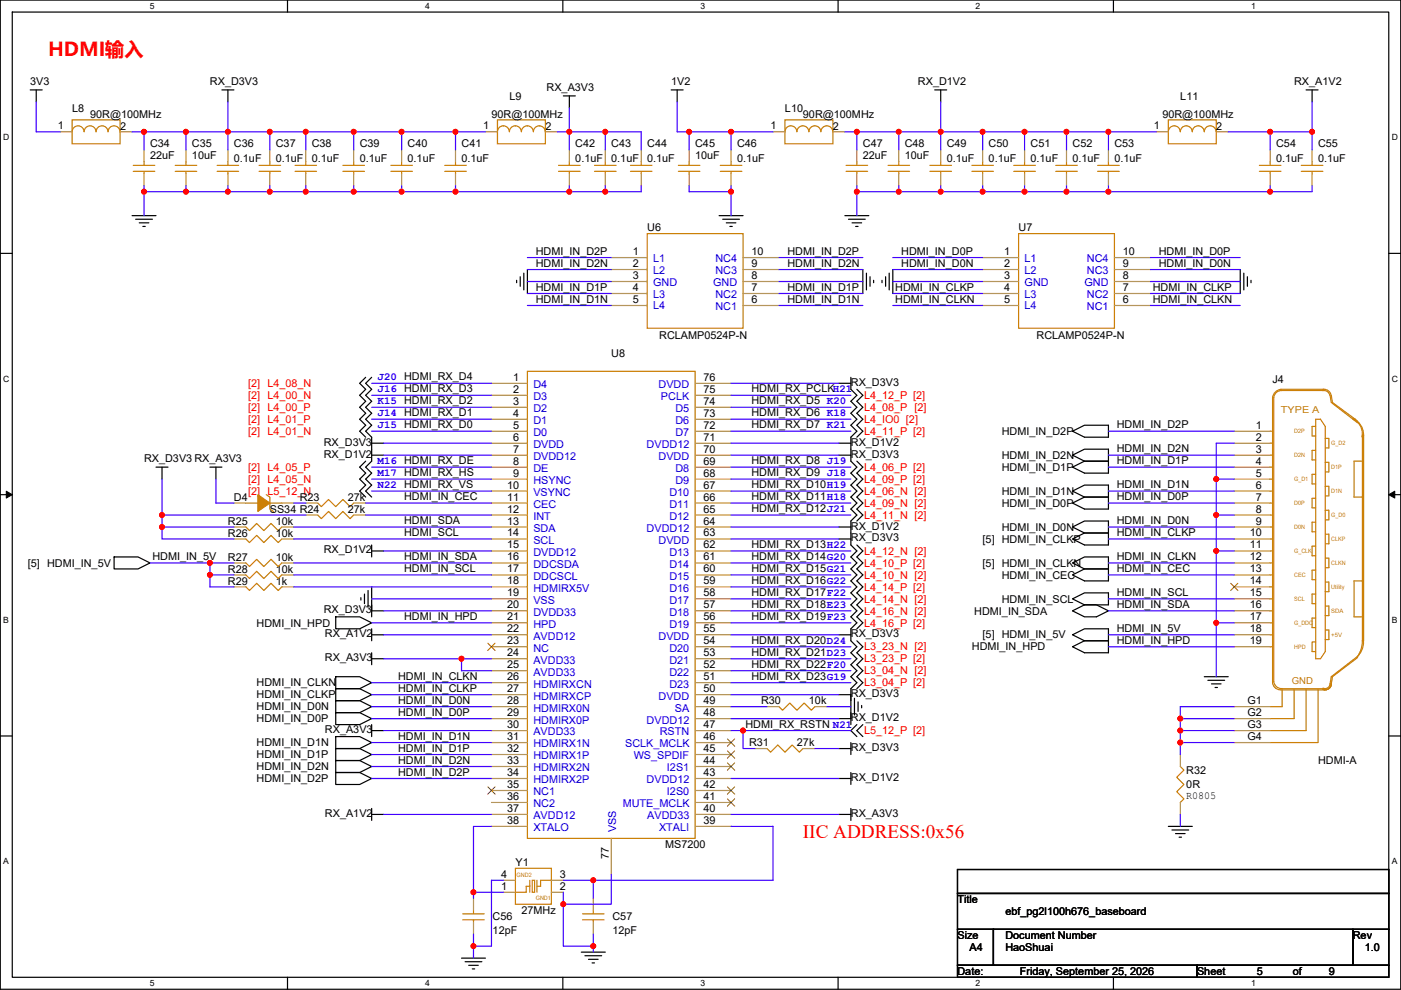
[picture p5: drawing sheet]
<svg xmlns="http://www.w3.org/2000/svg" width="297mm" height="210mm" viewBox="0 0 297 210" stroke-linecap="round" stroke-linejoin="round" font-family="sans-serif">
<path d="M.1 0h296.9v209.8h-296.9zM2.6 2.6h291.8v204.7h-291.8z" fill="none" stroke="#000" stroke-width=".25"/>
<g fill="#fff">
<path d="M31.8 .3h1v2h-1z"/>
<path d="M31.8 207.5h1v2.1h-1z"/>
</g>
<path d="M61 0v2.6M61 207.3v2.5" fill="none" stroke="#000" stroke-width=".25"/>
<g fill="#fff">
<path d="M90.1 .3h1v2h-1z"/>
<path d="M90.1 207.5h1v2.1h-1z"/>
</g>
<path d="M119.3 0v2.6M119.3 207.3v2.5" fill="none" stroke="#000" stroke-width=".25"/>
<g fill="#fff">
<path d="M148.5 .3h1v2h-1z"/>
<path d="M148.5 207.5h1v2.1h-1z"/>
</g>
<path d="M177.7 0v2.6M177.7 207.3v2.5" fill="none" stroke="#000" stroke-width=".25"/>
<g fill="#fff">
<path d="M206.9 .3h1v2h-1z"/>
<path d="M206.9 207.5h1v2.1h-1z"/>
</g>
<path d="M236.1 0v2.6M236.1 207.3v2.5" fill="none" stroke="#000" stroke-width=".25"/>
<g fill="#fff">
<path d="M265.2 .3h1v2h-1z"/>
<path d="M265.2 207.5h1v2.1h-1z"/>
<path d="M.7 28.2h1.3v2h-1.3z"/>
<path d="M295.1 28.2h1.3v2h-1.3z"/>
<path d="M.7 79.3h1.3v2.1h-1.3z"/>
<path d="M295.1 79.3h1.3v2.1h-1.3z"/>
</g>
<path d="M.1 53.7h2.5M294.4 53.7h2.6" fill="none" stroke="#000" stroke-width=".25"/>
<g fill="#fff">
<path d="M.7 130.5h1.2v2h-1.2z"/>
<path d="M295.1 130.5h1.2v2h-1.2z"/>
</g>
<path d="M.1 104.9h2.5M294.4 104.9h2.6" fill="none" stroke="#000" stroke-width=".25"/>
<path d="M1.3 104.2l1.3 .7-1.3 .7zM294.4 104.9l1.3-.7v1.4z" fill="#000" stroke="#000" stroke-width=".21"/>
<g fill="#fff">
<path d="M.7 181.7h1.2v2h-1.2z"/>
<path d="M295.1 181.7h1.2v2h-1.2z"/>
</g>
<g fill="none" stroke="#000" stroke-width=".25">
<path d="M6.4 19.1h2.6M7.7 19.1v2.5M47.1 19.1h2.5M48.3 19.1v2.5M142.3 19.1h2.5M143.6 19.1v2.5M198.2 19.1h2.5M199.4 19.1v2.5M276.9 19.1h2.6M278.2 19.1v2.5M119.4 20.3h2.6M120.7 20.3v2.6"/>
<path d="M28 45.7h5.1M28.8 46.5h3.5M29.5 47.3h2.1M30.3 48h.5M109.5 59.5v.5M110.3 58.7v2M111.1 57.9v3.6M111.8 57.2v5.1M152.5 45.7h5M153.2 46.5h3.6M154 47.3h2M154.7 48h.6"/>
<path d="M179.1 45.7h5.1M179.9 46.5h3.5M180.7 47.3h2M181.4 48h.5M182.9 57.2v5.1M183.7 57.9v3.6M184.5 58.7v2M185.2 59.5v.5M187 59.5v.5M187.8 58.7v2M188.5 57.9v3.6M189.3 57.2v5.1"/>
<path d="M263 57.2v5.1M263.7 57.9v3.6M264.5 58.7v2M265.2 59.5v.5M33.1 99.1h2.5M34.4 99.1v2.5M44.5 99.1h2.6M45.8 99.1v2.5M77.5 97.8l-1.2 1.3 1.2 1.3-1.2 1.2 1.2 1.3-1.2 1.3 1.2 1.2M77.5 80l-1.2 1.3 1.2 1.3-1.2 1.2 1.2 1.3-1.2 1.3 1.2 1.3-1.2 1.2 1.2 1.3-1.2 1.3 1.2 1.2M78.8 96.5h2.5M78.8 80l-1.3 1.3 1.3 1.3-1.3 1.2 1.3 1.3-1.3 1.3 1.3 1.3-1.3 1.2 1.3 1.3-1.3 1.3 1.3 1.2v2.6v2.5l-1.3 1.3 1.3 1.3-1.3 1.2 1.3 1.3-1.3 1.3 1.3 1.2"/>
<path d="M78.8 94h2.5M177.9 96.5h2.5M177.9 94h2.5M177.9 81.3h2.5M180.4 80v2.6l1.3 1.2-1.3 1.3 1.3 1.3-1.3 1.3 1.3 1.2-1.3 1.3 1.3 1.3-1.3 1.2v5.1l1.3 1.3-1.3 1.3 1.3 1.2-1.3 1.3 1.3 1.3-1.3 1.2 1.3 1.3-1.3 1.3 1.3 1.2-1.3 1.3v5.1l1.3 1.3-1.3 1.2 1.3 1.3-1.3 1.3 1.3 1.2-1.3 1.3 1.3 1.3-1.3 1.3 1.3 1.2-1.3 1.3 1.3 1.3-1.3 1.2 1.3 1.3-1.3 1.3v2.5l1.3 1.3-1.3 1.3 1.3 1.2-1.3 1.3 1.3 1.3-1.3 1.2 1.3 1.3-1.3 1.3v2.5M181.7 82.6l1.2 1.2-1.2 1.3 1.2 1.3-1.2 1.3 1.2 1.2-1.2 1.3 1.2 1.3-1.2 1.2M181.7 97.8l1.2 1.3-1.2 1.3 1.2 1.2-1.2 1.3 1.2 1.3-1.2 1.2 1.2 1.3-1.2 1.3 1.2 1.2-1.2 1.3M227.4 91.5l2.5-1.3h5.1v2.5h-5.1zM227.4 96.5l2.5-1.2h5.1v2.5h-5.1zM227.4 99.1l2.5-1.3h5.1v2.6h-5.1zM24.2 118.1h5.1l2.5 1.3-2.5 1.3h-5.1zM78.8 116.9h2.5"/>
<path d="M78.8 115.6v2.5M177.9 114.3h2.5M177.9 111.8h2.5M181.7 115.6l1.2 1.3-1.2 1.2 1.2 1.3-1.2 1.3 1.2 1.2-1.2 1.3 1.2 1.3-1.2 1.3 1.2 1.2-1.2 1.3 1.2 1.3-1.2 1.2 1.2 1.3-1.2 1.3M227.4 114.3l2.5-1.2h5.1v2.5h-5.1zM227.4 106.7l2.5-1.3h5.1v2.6h-5.1zM227.4 111.8l2.5-1.3h5.1v2.6h-5.1zM227.4 119.4l2.5-1.3h5.1v2.6h-5.1zM227.4 104.2l2.5-1.3h5.1v2.5h-5.1zM71.2 130.8h5.1l2.5 1.3-2.5 1.3h-5.1zM76.5 126.8v.5M77.3 126v2"/>
<path d="M78 125.2v3.6M78.8 128.3v2.5M78.8 124.5v5.1h2.5M78.8 134.6h2.5M78.8 133.4v2.5M78.8 139.7h2.5M78.8 138.5v2.5M177.9 134.6h2.5M181.7 135.9l1.2 1.3-1.2 1.3 1.2 1.2-1.2 1.3 1.2 1.3-1.2 1.2 1.2 1.3-1.2 1.3M227.4 137.2l2.5-1.3h5.1v2.6h-5.1zM227.4 134.6l2.5-1.2h5.1v2.5h-5.1zM227.4 127l2.5-1.2h5.1v2.5h-5.1z"/>
<path d="M227.4 121.9l2.5-1.2h5.1v2.5h-5.1zM227.4 129.6l2.5-1.3h2.6l2.5 1.3-2.5 1.2h-2.6zM.1 156.1h2.5M71.2 158.8h5.1l2.5 1.2-2.5 1.3h-5.1zM71.2 156.2h5.1l2.5 1.3-2.5 1.3h-5.1zM71.2 151.2h5.1l2.5 1.2-2.5 1.3h-5.1zM71.2 148.6h5.1l2.5 1.3-2.5 1.3h-5.1zM71.2 146.1h5.1l2.5 1.2-2.5 1.3h-5.1zM71.2 143.5h5.1l2.5 1.3-2.5 1.3h-5.1zM78.8 155h2.5M78.8 153.7v2.5M177.9 147.3h2.5v5.1h-2.5"/>
<path d="M177.9 158.8h2.5M180.4 157.5v2.5M180.4 151.2v2.5M181.2 148.1v3.6M181.7 153.7l-1.3 1.3 1.3 1.2M181.9 148.9v2M182.7 149.6v.5M182.9 153.7l-1.2 1.3 1.2 1.2M255.3 143.5h5.1M256.1 144.3h3.5M256.9 145.1h2M257.6 145.8h.5"/>
<path d="M294.4 156.1h2.6M71.2 163.9h5.1l2.5 1.2-2.5 1.3h-5.1zM71.2 161.3h5.1l2.5 1.3-2.5 1.3h-5.1zM78.8 172.7h2.5M78.8 171.5v2.5M177.9 165.1h2.5M177.9 172.7h2.5M180.4 163.9v2.5M180.4 171.5v2.5M247.7 175.3h5.1M248.5 176h3.5M249.2 176.8h2.1"/>
<path d="M250 177.6h.5M203 184.4h91.4v5.1h-91.4zM203 189.5h91.4v7.6h-91.4zM203 197.1h7.6v7.6h-7.6zM210.6 197.1h76.2v7.6h-76.2zM286.8 197.1h7.6v7.6h-7.6zM97.9 203.2h5M98.6 204h3.6M99.4 204.7h2M100.1 205.5h.5M123.3 202h5M124 202.7h3.6"/>
<path d="M124.8 203.5h2M125.5 204.2h.5M203 204.7h50.8v2.6h-50.8zM253.8 204.7h40.6v2.6h-40.6z"/>
</g>
<g fill="none" stroke="#cc8006" stroke-width=".25">
<path d="M15.3 25.4h10.2v5.1h-10.2zM15.3 27.9a1.26 1.26 0 0 1 1.3-1.2 1.26 1.26 0 0 1 1.2 1.2M17.8 27.9a1.26 1.26 0 0 1 1.3-1.2 1.26 1.26 0 0 1 1.3 1.2 1.27 1.27 0 0 1 1.2-1.2 1.27 1.27 0 0 1 1.3 1.2 1.27 1.27 0 0 1 1.3-1.2 1.27 1.27 0 0 1 1.2 1.2M28.3 35.1h4.5M28.3 36.3h4.5M30.5 36.3v.6M30.5 34.3v.8M37.1 35.1h4.6M37.1 36.3h4.6M39.4 36.3v.6M39.4 34.3v.8M46 35.1h4.6"/>
<path d="M46 36.3h4.6M48.3 36.3v.6M48.3 34.3v.8M54.9 35.1h4.6M54.9 36.3h4.6M57.2 36.3v.6M57.2 34.3v.8M62.5 35.1h4.6M62.5 36.3h4.6M64.8 36.3v.6M64.8 34.3v.8M72.7 35.1h4.6"/>
<path d="M72.7 36.3h4.6M75 36.3v.6M75 34.3v.8M82.9 35.1h4.5M82.9 36.3h4.5M85.2 36.3v.6M85.2 34.3v.8M94.3 35.1h4.6M94.3 36.3h4.6M96.6 36.3v.6M96.6 34.3v.8M105.5 27.9a1.26 1.26 0 0 1 1.2-1.2 1.26 1.26 0 0 1 1.3 1.2"/>
<path d="M105.5 25.4h10.1v5.1h-10.1zM108 27.9a1.26 1.26 0 0 1 1.3-1.2 1.26 1.26 0 0 1 1.2 1.2M110.6 27.9a1.26 1.26 0 0 1 1.2-1.2 1.26 1.26 0 0 1 1.3 1.2M113.1 27.9a1.26 1.26 0 0 1 1.2-1.2 1.26 1.26 0 0 1 1.3 1.2M118.4 35.1h4.6M118.4 36.3h4.6M120.7 36.3v.6M120.7 34.3v.8M126 35.1h4.6M126 36.3h4.6M128.3 36.3v.6M128.3 34.3v.8"/>
<path d="M133.7 35.1h4.5M133.7 36.3h4.5M136 36.3v.6M136 34.3v.8M143.8 35.1h4.6M143.8 36.3h4.6M146.1 36.3v.6M146.1 34.3v.8M152.7 35.1h4.6M152.7 36.3h4.6M155 36.3v.6M155 34.3v.8"/>
<path d="M166.4 25.4h10.2v5.1h-10.2zM166.4 27.9a1.26 1.26 0 0 1 1.3-1.2 1.26 1.26 0 0 1 1.2 1.2M169 27.9a1.26 1.26 0 0 1 1.2-1.2 1.26 1.26 0 0 1 1.3 1.2M171.5 27.9a1.26 1.26 0 0 1 1.3-1.2 1.26 1.26 0 0 1 1.2 1.2M174.1 27.9a1.26 1.26 0 0 1 1.2-1.2 1.26 1.26 0 0 1 1.3 1.2M179.4 35.1h4.6M179.4 36.3h4.6M181.7 36.3v.6M181.7 34.3v.8M188.3 35.1h4.5M188.3 36.3h4.5M190.6 36.3v.6"/>
<path d="M190.6 34.3v.8M197.2 35.1h4.5M197.2 36.3h4.5M199.4 36.3v.6M199.4 34.3v.8M206.1 35.1h4.5M206.1 36.3h4.5M208.3 36.3v.6M208.3 34.3v.8M214.9 35.1h4.6M214.9 36.3h4.6M217.2 36.3v.6"/>
<path d="M217.2 34.3v.8M223.8 35.1h4.6M223.8 36.3h4.6M226.1 36.3v.6M226.1 34.3v.8M232.7 35.1h4.6M232.7 36.3h4.6M235 36.3v.6M235 34.3v.8M247.7 27.9a1.26 1.26 0 0 1 1.3-1.2 1.26 1.26 0 0 1 1.2 1.2 1.27 1.27 0 0 1 1.3-1.2 1.27 1.27 0 0 1 1.3 1.2 1.27 1.27 0 0 1 1.2-1.2 1.27 1.27 0 0 1 1.3 1.2 1.27 1.27 0 0 1 1.3-1.2 1.27 1.27 0 0 1 1.2 1.2M247.7 25.4h10.2v5.1h-10.2zM267 35.1h4.6"/>
<path d="M267 36.3h4.6M269.3 36.3v.6M269.3 34.3v.8M275.9 35.1h4.6M275.9 36.3h4.6M278.2 36.3v.6M278.2 34.3v.8M137.2 49.6h20.3v20h-20.3zM216 49.6h20.3v20h-20.3zM111.8 78.8h35.6v99h-35.6zM269.3 91.5h.5M269.3 96.5h.5"/>
<path d="M269.3 94h.5M269.3 99.1h.5M271.6 82.6a2.06 2.06 0 0 0-1.8 1.7v60.2a1.62 1.62 0 0 0 1.8 1.8M271.6 82.6h9.1M271.6 82.8h9.1M271.8 82.8a1.64 1.64 0 0 0-1.7 1.5v60.2a1.62 1.62 0 0 0 1.7 1.5M279 88.9h1l1 1.5v47.8l-1 1.5h-1zM279 95.5h-.8v2.1h.8M279 90.4h-.8v2.1h.8M280.5 82.8h.2a1.25 1.25 0 0 1 1.2 1M280.5 82.6h.2a1.52 1.52 0 0 1 1.5 1.2M281 98.1h.7v2h-.7"/>
<path d="M281 93h.7v2h-.7M282 83.8l.3 1.6 5.5 4.3M282.3 83.8l.2 1.6 5.3 4M286.8 88.7a3.8 3.8 0 0 1 2.2 4M286.8 88.9a3.3 3.3 0 0 1 2 3.8M288.9 92.2v43.7M288.9 97.8h-1.8v7.6h1.8M289.1 92.2v43.7a4.7 4.7 0 0 1-1.4 3.5M52.1 106.7h2.6M52.1 111.8l.8 .7 1.5-1.5 1.5 1.5 1.6-1.5 1.5 1.5 .8-.7M52.1 114.3l.8 .8 1.5-1.5 1.5 1.5 1.6-1.5 1.5 1.5 .8-.8M52.1 119.4l.8 .8 1.5-1.6 1.5 1.6 1.6-1.6 1.5 1.6 .8-.8"/>
<path d="M56.4 104.9l.8 .5v2.6l.8 .5M57.2 106.7h2.6M67.4 106.7l.7 .8 1.6-1.6 1.5 1.6 1.5-1.6 1.5 1.6 .8-.8M67.4 109.2l.7 .8 1.6-1.5 1.5 1.5 1.5-1.5 1.5 1.5 .8-.8M269.3 116.9h.5M269.3 114.3h.5M269.3 109.2h.5M269.3 106.7h.5M269.3 104.2h.5M269.3 111.8h.5M269.3 101.6h.5M269.3 119.4h.5"/>
<path d="M279 115.8h-.8v2.1h.8M279 110.8h-.8v2h.8M279 105.7h-.8v2h.8M279 100.6h-.8v2h.8M281 118.4h.7v2h-.7M281 113.3h.7v2h-.7M281 108.2h.7v2.1h-.7M281 103.1h.7v2.1h-.7M52.1 124.5l.8 .7 1.5-1.5 1.5 1.5 1.6-1.5 1.5 1.5 .8-.7M52.1 121.9l.8 .8 1.5-1.5 1.5 1.5 1.6-1.5 1.5 1.5 .8-.8M269.3 127h.5M269.3 124.5h.5"/>
<path d="M269.3 121.9h.5M269.3 129.6h.5M269.3 132.1h.5M269.3 134.6h.5M269.3 137.2h.5M279 131.1h-.8v2h.8M279 126h-.8v2h.8M279 120.9h-.8v2.1h.8M279 136.2h-.8v2h.8M281 128.5h.7v2.1h-.7M281 123.5h.7v2h-.7M281 133.6h.7v2.1h-.7"/>
<path d="M287.8 139.5l-5.3 4-.2 1.6M288.8 135.9a5.4 5.4 0 0 1-1 3.3l-5.5 4.3-.3 1.6M288.9 123.2h-1.8v7.6h1.8M162.6 158.8l.8 .7 1.5-1.5 1.5 1.5 1.6-1.5 1.5 1.5 .7-.7M165.2 149.9l.7 .7 1.5-1.5 1.6 1.5 1.5-1.5 1.5 1.5 .8-.7M271.6 146.3h9.4M271.8 146.3v3.6h-2.5M271.8 146.1h8.9M274.4 146.3v6.1h-5.1M276.9 146.3v8.7h-7.6M279.5 146.3v11.2h-10.2M282 145a1.02 1.02 0 0 1-1.5 .9"/>
<path d="M282.2 145a1.23 1.23 0 0 1-1.7 1.2M250.2 162.6l.8 .7-1.5 1.6 1.5 1.5-1.5 1.5 1.5 1.5-.8 .8M98.1 193.8h4.6M98.1 195.1h4.6M100.4 195.1v.5M100.4 193.1v.7M109.3 184.2h7.6v7.6h-7.6zM112.3 186.7v2.6M112.3 188h-.7v1.3h-2.3M112.8 186.7h.5v2.6h-.5zM113.9 186.7v2.6M116.9 186.7h-2.3v1.3h-.7"/>
<path d="M123.5 193.8h4.6M123.5 195.1h4.6M125.8 195.1v.5M125.8 193.1v.7"/>
</g>
<g fill="none" stroke="#a84" stroke-width=".25">
<path d="M12.8 28h2.5M25.5 28h2.5M30.5 36.9v2.5M30.5 31.8v2.5M39.4 36.9v2.5M39.4 31.8v2.5M48.3 36.9v2.5M48.3 31.8v2.5M57.2 36.9v2.5M57.2 31.8v2.5M64.8 36.9v2.5M64.8 31.8v2.5"/>
<path d="M75 36.9v2.5M75 31.8v2.5M85.2 36.9v2.5M85.2 31.8v2.5M96.6 36.9v2.5M96.6 31.8v2.5M102.9 28h2.6M115.6 28h2.6M120.7 36.9v2.5M120.7 31.8v2.5M128.3 36.9v2.5M128.3 31.8v2.5"/>
<path d="M136 36.9v2.5M136 31.8v2.5M146.1 36.9v2.5M146.1 31.8v2.5M155 36.9v2.5M155 31.8v2.5M163.9 28h2.5M176.6 28h2.5M181.7 36.9v2.5M181.7 31.8v2.5M190.6 36.9v2.5M190.6 31.8v2.5"/>
<path d="M199.4 36.9v2.5M199.4 31.8v2.5M208.3 36.9v2.5M208.3 31.8v2.5M217.2 36.9v2.5M217.2 31.8v2.5M226.1 36.9v2.5M226.1 31.8v2.5M235 36.9v2.5M235 31.8v2.5M245.2 28h2.5M257.9 28h2.5"/>
<path d="M269.3 36.9v2.5M269.3 31.8v2.5M278.2 36.9v2.5M278.2 31.8v2.5M129.6 54.6h7.6M129.6 57.2h7.6M129.6 59.7h7.6M157.5 57.2h7.7M157.5 59.7h7.7M157.5 54.6h7.7M208.3 54.6h7.7M208.3 57.2h7.7"/>
<path d="M208.3 59.7h7.7M236.3 57.2h7.6M236.3 59.7h7.6M236.3 54.6h7.6M129.6 62.3h7.6M129.6 64.8h7.6M157.5 64.8h7.7M157.5 62.3h7.7M208.3 62.3h7.7M208.3 64.8h7.7M236.3 64.8h7.6M236.3 62.3h7.6"/>
<path d="M104.2 81.3h7.6M104.2 83.8h7.6M104.2 86.4h7.6M104.2 88.9h7.6M104.2 91.5h7.6M104.2 94h7.6M104.2 96.5h7.6M104.2 99.1h7.6M147.4 99.1h7.6M147.4 96.5h7.6M147.4 94h7.6M147.4 91.5h7.6"/>
<path d="M147.4 88.9h7.6M147.4 86.4h7.6M147.4 83.8h7.6M147.4 81.3h7.6M261.7 91.5h7.6M261.7 94h7.6M261.7 96.5h7.6M261.7 99.1h7.6M49.6 111.8h2.5M49.6 106.7h2.5M49.6 114.3h2.5M49.6 119.4h2.5"/>
<path d="M59.8 111.8h2.5M59.8 106.7h2.5M59.8 114.3h2.5M59.8 119.4h2.5M64.8 106.7h2.6M64.8 109.2h2.6M75 106.7h2.5M75 109.2h2.5M104.2 101.6h7.6M104.2 104.2h7.6M104.2 106.7h7.6M104.2 109.2h7.6"/>
<path d="M104.2 111.8h7.6M104.2 114.3h7.6M104.2 116.9h7.6M104.2 119.4h7.6M147.4 119.4h7.6M147.4 116.9h7.6M147.4 114.3h7.6M147.4 111.8h7.6M147.4 109.2h7.6M147.4 106.7h7.6M147.4 104.2h7.6M147.4 101.6h7.6"/>
<path d="M261.7 101.6h7.6M261.7 104.2h7.6M261.7 106.7h7.6M261.7 109.2h7.6M261.7 111.8h7.6M261.7 114.3h7.6M261.7 116.9h7.6M261.7 119.4h7.6M49.6 124.5h2.5M49.6 121.9h2.5M59.8 124.5h2.5M59.8 121.9h2.5"/>
<path d="M104.2 121.9h7.6M104.2 124.5h7.6M104.2 127h7.6M104.2 129.6h7.6M104.2 132.1h7.6M104.2 134.6h7.6M104.2 137.2h7.6M104.2 139.7h7.6M147.4 139.7h7.6M147.4 137.2h7.6M147.4 134.6h7.6M147.4 132.1h7.6"/>
<path d="M147.4 129.6h7.6M147.4 127h7.6M147.4 124.5h7.6M147.4 121.9h7.6M261.7 121.9h7.6M261.7 124.5h7.6M261.7 127h7.6M261.7 129.6h7.6M261.7 132.1h7.6M261.7 134.6h7.6M261.7 137.2h7.6M104.2 142.3h7.6"/>
<path d="M104.2 144.8h7.6M104.2 147.3h7.6M104.2 149.9h7.6M104.2 152.4h7.6M104.2 155h7.6M104.2 157.5h7.6M147.4 157.5h7.6M147.4 155h7.6M147.4 152.4h7.6M147.4 149.9h7.6M147.4 147.3h7.6M147.4 144.8h7.6"/>
<path d="M147.4 142.3h7.6M160.1 158.8h2.5M162.6 149.9h2.6M170.2 158.8h2.6M172.8 149.9h2.5M261.7 149.9h7.6M261.7 152.4h7.6M261.7 155h7.6M261.7 157.5h7.6M104.2 160h7.6M104.2 162.6h7.6M104.2 165.1h7.6"/>
<path d="M104.2 167.7h7.6M104.2 170.2h7.6M104.2 172.7h7.6M104.2 175.3h7.6M129.6 177.8v7.6M147.4 175.3h7.6M147.4 172.7h7.6M147.4 170.2h7.6M147.4 167.7h7.6M147.4 165.1h7.6M147.4 162.6h7.6M147.4 160h7.6"/>
<path d="M250.2 160v2.6M250.2 170.2v2.5M100.4 195.6v2.5M100.4 190.5v2.6M106.7 189.3h2.6M106.7 186.7h2.6M116.9 189.3h2.5M116.9 186.7h2.5M125.8 195.6v2.5M125.8 190.5v2.6"/>
</g>
<g fill="none" stroke="#804000" stroke-width=".21">
<path d="M103.4 136.4l1.6 1.6M105 136.4l-1.6 1.6M260.9 123.7l1.6 1.6M262.4 123.7l-1.5 1.6M154.2 159.3l1.6 1.5M154.2 156.7l1.6 1.6M155.8 159.3l-1.6 1.5M155.8 156.7l-1.6 1.6M103.4 166.9l1.6 1.5M105 166.9l-1.6 1.5M154.2 169.4l1.6 1.6M154.2 166.9l1.6 1.5"/>
<path d="M154.2 161.8l1.6 1.6M155.8 169.4l-1.6 1.6M155.8 166.9l-1.6 1.5M155.8 161.8l-1.6 1.6"/>
</g>
<path d="M54.7 104.9l2.5 1.8-2.5 1.8z" fill-rule="evenodd" fill="#cc8006" stroke="#cc8006" stroke-width=".25"/>
<g fill="none" stroke="#4200ff" stroke-width=".25">
<path d="M7.7 21.6v6.4h5.1M28 28h2.5M30.5 28v3.8M30.5 39.4v1.3M30.5 28h8.9M39.4 39.4v1.3M39.4 28v3.8M39.4 28h8.9M48.3 28h8.9M48.3 21.6v6.4M48.3 28v3.8M48.3 39.4v1.3"/>
<path d="M57.2 28v3.8M57.2 39.4v1.3M57.2 28h7.6M64.8 28v3.8M64.8 39.4v1.3M64.8 28h10.2M75 28v3.8M75 39.4v1.3M75 28h10.2M85.2 39.4v1.3M96.6 39.4v1.3h24.1M96.6 28v3.8"/>
<path d="M96.6 28h6.3M96.6 28h-11.4v3.8M118.2 28h2.5M120.7 22.9v5.1M120.7 39.4v1.3M120.7 28v3.8M120.7 28h7.6M128.3 28v3.8M128.3 39.4v1.3M128.3 28h7.7v3.8M136 39.4v1.3h-7.7M143.6 21.6v6.4h2.5"/>
<path d="M146.1 28v3.8M146.1 39.4v1.3h8.9M146.1 28h8.9M155 28v3.8M155 39.4v6.3M155 28h8.9M179.1 28h2.6M181.7 28v3.8M181.7 39.4v6.3M181.7 28h8.9M190.6 28v3.8M190.6 28h8.8"/>
<path d="M190.6 39.4v1.3M199.4 28v3.8M199.4 39.4v1.3M199.4 28h8.9M199.5 21.6v6.4M208.3 28v3.8M208.3 39.4v1.3M208.3 28h8.9M217.2 28v3.8M217.2 39.4v1.3M217.2 28h8.9M226.1 28v3.8"/>
<path d="M226.1 39.4v1.3M226.1 28h8.9M235 28h10.2M235 28v3.8M235 39.4v1.3M260.4 28h8.9M269.3 28v3.8M269.3 28h8.9M269.3 39.4v1.3M278.2 28v3.8M278.2 21.6v6.4M278.2 39.4v1.3h-8.9"/>
<path d="M30.5 40.7v5M30.5 40.7h8.9M39.4 40.7h8.9M48.3 40.7h8.9M57.2 40.7h7.6M64.8 40.7h10.2M75 40.7h10.2M85.2 40.7h11.4M111.8 54.6h17.8M111.8 57.2h17.8M111.8 59.7h17.8M120.7 40.7h7.6"/>
<path d="M165.2 54.6h17.7M165.2 57.2h17.7M165.2 59.7h17.7M181.7 40.7h8.9M189.3 54.6h19M189.3 57.2h19M189.3 59.7h19M190.6 40.7h8.9M199.4 40.7h8.9M208.3 40.7h8.9M217.2 40.7h8.9M226.1 40.7h8.9"/>
<path d="M235 40.7h34.3M243.9 54.6h19M243.9 57.2h19M243.9 59.7h19.1M111.8 62.3h17.8M111.8 64.8h17.8M165.2 62.3h17.7M165.2 64.8h17.7M189.3 64.8h19M189.3 62.3h19M243.9 62.3h19M243.9 64.8h19"/>
<path d="M78.8 81.3h25.4M78.8 83.8h25.4M78.8 86.4h25.4M78.8 88.9h25.4M78.8 91.5h25.4M78.8 99.1h25.4M81.3 94h22.9M81.3 96.5h22.9M155 86.4h25.4M155 88.9h25.4M155 91.5h25.4M155 81.3h22.9"/>
<path d="M155 94h22.9M155 96.5h22.9M155 83.8h25.4M155 99.1h25.4M235 91.5h26.7M235 96.5h26.7M235 99.1h26.7M261.7 94h-3.8v7.6M31.8 119.4h12.7M34.4 101.6v7.6h30.4M34.4 111.8h15.2M34.4 111.8v2.5h15.2"/>
<path d="M34.4 109.2v2.6M44.5 119.4v2.5M44.5 119.4h5.1M45.8 101.6v5.1h3.8M62.3 106.7h2.5M62.3 119.4h41.9M62.3 114.3h41.9M62.3 111.8h41.9M77.5 106.7h26.7M77.5 109.2h26.7M78.8 101.6h25.4M78.8 104.2h25.4"/>
<path d="M81.3 116.9h22.9M155 101.6h25.4M155 104.2h25.4M155 106.7h25.4M155 109.2h25.4M155 119.4h25.4M155 111.8h22.9M155 114.3h22.9M155 116.9h25.4M235 104.2h26.7M235 106.7h26.7M235 111.8h26.7"/>
<path d="M235 114.3h26.7M235 119.4h26.7M257.9 101.6h3.8M257.9 109.2h3.8M257.9 116.9h3.8M257.9 101.6v7.6M257.9 109.2v7.7M257.9 116.9v15.2M44.5 121.9v2.6h5.1M44.5 121.9h5.1M62.3 121.9h41.9M62.3 124.5h41.9"/>
<path d="M78.8 127h25.4M78.8 132.1h25.4M81.3 129.6h22.9M81.3 134.6h22.9M81.3 139.7h16.6M97.9 139.7v2.6h6.3M97.9 139.7h6.3M155 121.9h25.4M155 124.5h25.4M155 127h25.4M155 129.6h25.4M155 132.1h25.4"/>
<path d="M155 139.7h25.4M155 134.6h22.9M155 137.2h25.4M235 121.9h26.7M235 127h26.7M235 129.6h26.7M235 134.6h26.7M235 137.2h26.7M257.9 132.1h3.8M257.9 132.1v11.4M78.8 144.8h25.4M78.8 147.3h25.4"/>
<path d="M78.8 149.9h25.4M78.8 152.4h25.4M78.8 157.5h25.4M81.3 155h22.9M155 142.3h25.4M155 144.8h25.4M155 149.9h7.6M155 155h2.5M155 147.3h22.9M155 152.4h22.9M157.5 155v3.8h2.6M157.5 155h22.9"/>
<path d="M172.8 158.8h5.1M175.3 149.9h5.1M250.2 152.4v2.6M250.2 152.4h11.5M250.3 155v2.5M250.3 157.5v2.5M250.3 155h11.4M250.3 157.5h11.4M261.7 149.9h-11.5v2.5M78.8 160h25.4M78.8 162.6h25.4M78.8 165.1h25.4"/>
<path d="M81.3 172.7h22.9M104.2 175.3h-3.8v14M155 175.3h8.9v11.4h-38.1M155 165.1h22.9M155 172.7h22.9M250.2 172.7v2.6M100.4 189.3v1.2M100.4 198.1v2.6M100.4 189.3h6.3M106.7 186.7h-2.5v14h-3.8M119.4 189.3v2.5M119.4 186.7h6.4"/>
<path d="M125.8 186.7v3.8M125.8 198.1v2.6M129.6 185.4v6.4h-10.2v8.9h6.4M100.4 200.7v2.5M125.8 200.7v1.3"/>
</g>
<g fill="#f00" stroke="#f00" stroke-width=".25">
<circle cx="30.5" cy="27.9" r=".5"/>
<circle cx="48.3" cy="27.9" r=".5"/>
<circle cx="39.4" cy="27.9" r=".5"/>
<circle cx="57.2" cy="27.9" r=".5"/>
<circle cx="85.1" cy="27.9" r=".5"/>
<circle cx="75" cy="27.9" r=".5"/>
<circle cx="155" cy="27.9" r=".5"/>
<circle cx="146.1" cy="27.9" r=".5"/>
<circle cx="190.5" cy="27.9" r=".5"/>
<circle cx="181.7" cy="27.9" r=".5"/>
<circle cx="199.4" cy="27.9" r=".5"/>
<circle cx="208.3" cy="27.9" r=".5"/>
<circle cx="226.1" cy="27.9" r=".5"/>
<circle cx="217.2" cy="27.9" r=".5"/>
<circle cx="269.3" cy="27.9" r=".5"/>
<circle cx="278.2" cy="27.9" r=".5"/>
<circle cx="30.5" cy="40.6" r=".5"/>
<circle cx="48.3" cy="40.6" r=".5"/>
<circle cx="39.4" cy="40.6" r=".5"/>
<circle cx="57.2" cy="40.6" r=".5"/>
<circle cx="155" cy="40.6" r=".5"/>
<circle cx="190.5" cy="40.6" r=".5"/>
<circle cx="181.7" cy="40.6" r=".5"/>
<circle cx="199.4" cy="40.6" r=".5"/>
<circle cx="208.3" cy="40.6" r=".5"/>
<circle cx="226.1" cy="40.6" r=".5"/>
<circle cx="217.2" cy="40.6" r=".5"/>
<circle cx="64.8" cy="27.9" r=".5"/>
<circle cx="64.8" cy="40.6" r=".5"/>
<circle cx="85.1" cy="40.6" r=".5"/>
<circle cx="75" cy="40.6" r=".5"/>
<circle cx="128.3" cy="27.9" r=".5"/>
<circle cx="128.3" cy="40.6" r=".5"/>
<circle cx="120.7" cy="27.9" r=".5"/>
<circle cx="235" cy="27.9" r=".5"/>
<circle cx="269.3" cy="40.6" r=".5"/>
<circle cx="235" cy="40.6" r=".5"/>
<circle cx="34.3" cy="109.2" r=".5"/>
<circle cx="34.3" cy="111.8" r=".5"/>
<circle cx="257.9" cy="109.2" r=".5"/>
<circle cx="257.9" cy="101.6" r=".5"/>
<circle cx="257.9" cy="116.8" r=".5"/>
<circle cx="257.9" cy="132.1" r=".5"/>
<circle cx="250.2" cy="154.9" r=".5"/>
<circle cx="250.2" cy="152.4" r=".5"/>
<circle cx="250.2" cy="157.5" r=".5"/>
<circle cx="44.5" cy="121.9" r=".5"/>
<circle cx="44.5" cy="119.4" r=".5"/>
<circle cx="97.8" cy="139.7" r=".5"/>
<circle cx="100.4" cy="189.2" r=".5"/>
<circle cx="125.8" cy="186.7" r=".5"/>
<circle cx="119.4" cy="191.8" r=".5"/>
<circle cx="125.8" cy="200.7" r=".5"/>
<circle cx="100.4" cy="200.7" r=".5"/>
<circle cx="157.5" cy="154.9" r=".5"/>
<circle cx="96.6" cy="40.6" r=".5"/>
<circle cx="120.7" cy="40.6" r=".5"/>
<circle cx="96.6" cy="27.9" r=".5"/>
</g>
<g font-size="4.1" fill="#f00">
<text x="10.2" y="12">HDMI输入</text>
<text x="170.2" y="177.7">IIC ADDRESS:0x56</text>
</g>
<g font-size="2.3">
<text x="6.4" y="18.1">3V3</text>
<text x="15.3" y="23.7">L8</text>
<text x="44.5" y="18.1">RX_D3V3</text>
<text x="108" y="21.1">L9</text>
<text x="115.9" y="19.3">RX_A3V3</text>
<text x="142.3" y="18.1">1V2</text>
<text x="166.4" y="23.7">L10</text>
<text x="194.6" y="18.1">RX_D1V2</text>
<text x="250.3" y="21.1">L11</text>
<text x="274.4" y="18.1">RX_A1V2</text>
<text x="12.3" y="27.4">1</text>
<text x="19.1" y="24.9">90R@100MHz</text>
<text x="25.5" y="27.5">2</text>
<text x="102.4" y="27.4">1</text>
<text x="104.2" y="24.9">90R@100MHz</text>
<text x="115.6" y="27.5">2</text>
<text x="163.4" y="27.4">1</text>
<text x="170.2" y="24.9">90R@100MHz</text>
<text x="176.6" y="27.5">2</text>
<text x="244.7" y="27.4">1</text>
<text x="246.4" y="24.9">90R@100MHz</text>
<text x="257.9" y="27.5">2</text>
<text x="31.8" y="31.3">C34</text>
<text x="31.8" y="33.8">22uF</text>
<text x="40.7" y="31.3">C35</text>
<text x="40.7" y="33.8">10uF</text>
<text x="49.6" y="31.3">C36</text>
<text x="49.6" y="34.3">0.1uF</text>
<text x="58.5" y="31.3">C37</text>
<text x="58.5" y="34.3">0.1uF</text>
<text x="66.1" y="31.3">C38</text>
<text x="66.1" y="34.3">0.1uF</text>
<text x="76.3" y="31.3">C39</text>
<text x="76.3" y="34.3">0.1uF</text>
<text x="86.4" y="31.3">C40</text>
<text x="86.4" y="34.3">0.1uF</text>
<text x="97.9" y="31.3">C41</text>
<text x="97.9" y="34.3">0.1uF</text>
<text x="122" y="31.3">C42</text>
<text x="122" y="34.3">0.1uF</text>
<text x="129.6" y="31.3">C43</text>
<text x="129.6" y="34.3">0.1uF</text>
<text x="137.2" y="31.3">C44</text>
<text x="137.2" y="34.3">0.1uF</text>
<text x="147.4" y="31.3">C45</text>
<text x="147.4" y="33.8">10uF</text>
<text x="156.3" y="31.3">C46</text>
<text x="156.3" y="34.3">0.1uF</text>
<text x="182.9" y="31.3">C47</text>
<text x="182.9" y="33.8">22uF</text>
<text x="191.8" y="31.3">C48</text>
<text x="191.8" y="33.8">10uF</text>
<text x="200.7" y="31.3">C49</text>
<text x="200.7" y="34.3">0.1uF</text>
<text x="209.6" y="31.3">C50</text>
<text x="209.6" y="34.3">0.1uF</text>
<text x="218.5" y="31.3">C51</text>
<text x="218.5" y="34.3">0.1uF</text>
<text x="227.4" y="31.3">C52</text>
<text x="227.4" y="34.3">0.1uF</text>
<text x="236.3" y="31.3">C53</text>
<text x="236.3" y="34.3">0.1uF</text>
<text x="270.6" y="31.3">C54</text>
<text x="270.6" y="34.3">0.1uF</text>
<text x="279.5" y="31.3">C55</text>
<text x="279.5" y="34.3">0.1uF</text>
<text x="137.2" y="49.1">U6</text>
<text x="216" y="49.1">U7</text>
<text x="113.6" y="54">HDMI_IN_D2P</text>
<text x="113.6" y="56.6">HDMI_IN_D2N</text>
<text x="134.2" y="54.1">1</text>
<text x="134.2" y="56.6">2</text>
<text x="134.2" y="59.2">3</text>
<text x="159.3" y="59.2">8</text>
<text x="159.3" y="56.6">9</text>
<text x="159.3" y="54.1">10</text>
<text x="166.9" y="54">HDMI_IN_D2P</text>
<text x="166.9" y="56.6">HDMI_IN_D2N</text>
<text x="191.1" y="54">HDMI_IN_D0P</text>
<text x="191.1" y="56.6">HDMI_IN_D0N</text>
<text x="212.9" y="54.1">1</text>
<text x="212.9" y="56.6">2</text>
<text x="212.9" y="59.2">3</text>
<text x="238.1" y="59.2">8</text>
<text x="238.1" y="56.6">9</text>
<text x="238.1" y="54.1">10</text>
<text x="245.7" y="54">HDMI_IN_D0P</text>
<text x="245.7" y="56.6">HDMI_IN_D0N</text>
<text x="113.6" y="61.6">HDMI_IN_D1P</text>
<text x="113.6" y="64.2">HDMI_IN_D1N</text>
<text x="134.2" y="64.3">5</text>
<text x="134.2" y="61.7">4</text>
<text x="159.3" y="64.3">6</text>
<text x="159.3" y="61.7">7</text>
<text x="166.9" y="61.6">HDMI_IN_D1P</text>
<text x="166.9" y="64.2">HDMI_IN_D1N</text>
<text x="189.8" y="61.6">HDMI_IN_CLKP</text>
<text x="189.8" y="64.2">HDMI_IN_CLKN</text>
<text x="212.9" y="61.7">4</text>
<text x="212.9" y="64.3">5</text>
<text x="238.1" y="64.3">6</text>
<text x="238.1" y="61.7">7</text>
<text x="244.4" y="61.6">HDMI_IN_CLKP</text>
<text x="244.4" y="64.2">HDMI_IN_CLKN</text>
<text x="139.8" y="71.9">RCLAMP0524P-N</text>
<text x="219.8" y="71.9">RCLAMP0524P-N</text>
<text x="129.6" y="75.7">U8</text>
<text x="108.8" y="80.8">1</text>
<text x="108.8" y="83.3">2</text>
<text x="149.2" y="80.8">76</text>
<text x="149.2" y="83.3">75</text>
<text x="159.3" y="83.2">HDMI_RX_PCLKH21</text>
<text x="180.4" y="81.8">RX_D3V3</text>
<text x="269.8" y="81.3">J4</text>
<text x="108.8" y="85.9">3</text>
<text x="108.8" y="88.4">4</text>
<text x="149.2" y="88.4">73</text>
<text x="149.2" y="85.9">74</text>
<text x="159.3" y="85.8">HDMI_RX_D5 K20</text>
<text x="159.3" y="88.3">HDMI_RX_D6 K18</text>
<text x="68.6" y="94.5">RX_D3V3</text>
<text x="108.8" y="90.9">5</text>
<text x="108.8" y="93.5">6</text>
<text x="149.2" y="90.9">72</text>
<text x="149.2" y="93.5">71</text>
<text x="159.3" y="90.8">HDMI_RX_D7 K21</text>
<text x="180.4" y="94.5">RX_D1V2</text>
<text x="212.4" y="92.2">HDMI_IN_D2P</text>
<text x="236.8" y="90.8">HDMI_IN_D2P</text>
<text x="236.8" y="95.9">HDMI_IN_D2N</text>
<text x="266.3" y="90.9">1</text>
<text x="266.3" y="93.5">2</text>
<text x="30.5" y="98.1">RX_D3V3 RX_A3V3</text>
<text x="68.6" y="97.1">RX_D1V2</text>
<text x="108.8" y="96">7</text>
<text x="108.8" y="98.6">8</text>
<text x="108.8" y="101.1">9</text>
<text x="149.2" y="96">70</text>
<text x="149.2" y="101.1">68</text>
<text x="149.2" y="98.6">69</text>
<text x="159.3" y="98.5">HDMI_RX_D8 J19</text>
<text x="159.3" y="101">HDMI_RX_D9 J18</text>
<text x="180.4" y="97.1">RX_D3V3</text>
<text x="212.4" y="97.3">HDMI_IN_D2N</text>
<text x="212.4" y="99.9">HDMI_IN_D1P</text>
<text x="236.8" y="98.5">HDMI_IN_D1P</text>
<text x="266.3" y="96">3</text>
<text x="266.3" y="98.6">4</text>
<text x="266.3" y="101.1">5</text>
<text x="49.6" y="106.2">D4</text>
<text x="63.6" y="106.2">R23</text>
<text x="73.7" y="106.2">27k</text>
<text x="85.7" y="106.1">HDMI_IN_CEC</text>
<text x="107.5" y="103.6">10</text>
<text x="107.5" y="106.2">11</text>
<text x="149.2" y="106.2">66</text>
<text x="149.2" y="103.6">67</text>
<text x="159.3" y="103.5">HDMI_RX_D10H19</text>
<text x="159.3" y="106.1">HDMI_RX_D11H18</text>
<text x="212.4" y="107.5">HDMI_IN_D0P</text>
<text x="212.4" y="104.9">HDMI_IN_D1N</text>
<text x="236.8" y="103.5">HDMI_IN_D1N</text>
<text x="236.8" y="106.1">HDMI_IN_D0P</text>
<text x="266.3" y="103.6">6</text>
<text x="266.3" y="106.2">7</text>
<text x="48.3" y="111.3">R25</text>
<text x="48.3" y="113.8">R26</text>
<text x="57.2" y="108.8">SS34 R24</text>
<text x="58.5" y="111.3">10k</text>
<text x="58.5" y="113.8">10k</text>
<text x="73.7" y="108.8">27k</text>
<text x="85.7" y="113.7">HDMI_SCL</text>
<text x="85.7" y="111.2">HDMI_SDA</text>
<text x="107.5" y="108.7">12</text>
<text x="107.5" y="111.3">13</text>
<text x="107.5" y="113.8">14</text>
<text x="149.2" y="113.8">63</text>
<text x="149.2" y="111.3">64</text>
<text x="149.2" y="108.7">65</text>
<text x="159.3" y="108.6">HDMI_RX_D12J21</text>
<text x="180.4" y="112.3">RX_D1V2</text>
<text x="212.4" y="112.6">HDMI_IN_D0N</text>
<text x="236.8" y="111.2">HDMI_IN_D0N</text>
<text x="236.8" y="113.7">HDMI_IN_CLKP</text>
<text x="265" y="113.8">10</text>
<text x="266.3" y="108.7">8</text>
<text x="266.3" y="111.3">9</text>
<text x="32.3" y="118.8">HDMI_IN_5V</text>
<text x="48.3" y="118.9">R27</text>
<text x="58.5" y="118.9">10k</text>
<text x="68.6" y="117.4">RX_D1V2</text>
<text x="85.7" y="118.8">HDMI_IN_SDA</text>
<text x="107.5" y="116.3">15</text>
<text x="107.5" y="118.9">16</text>
<text x="149.2" y="118.9">61</text>
<text x="149.2" y="116.3">62</text>
<text x="159.3" y="116.2">HDMI_RX_D13H22</text>
<text x="159.3" y="118.8">HDMI_RX_D14G20</text>
<text x="180.4" y="114.9">RX_D3V3</text>
<text x="208.3" y="115.1">[5] HDMI_IN_CLKP</text>
<text x="236.8" y="118.8">HDMI_IN_CLKN</text>
<text x="265" y="116.3">11</text>
<text x="265" y="118.9">12</text>
<text x="5.9" y="120.2">[5] HDMI_IN_5V</text>
<text x="48.3" y="124">R29</text>
<text x="48.3" y="121.5">R28</text>
<text x="58.5" y="124">1k</text>
<text x="58.5" y="121.5">10k</text>
<text x="85.7" y="121.3">HDMI_IN_SCL</text>
<text x="107.5" y="121.4">17</text>
<text x="107.5" y="124">18</text>
<text x="149.2" y="124">59</text>
<text x="149.2" y="121.4">60</text>
<text x="159.3" y="121.3">HDMI_RX_D15G21</text>
<text x="159.3" y="123.9">HDMI_RX_D16G22</text>
<text x="208.3" y="120.2">[5] HDMI_IN_CLKN</text>
<text x="212.4" y="122.7">HDMI_IN_CEC</text>
<text x="236.8" y="121.3">HDMI_IN_CEC</text>
<text x="265" y="121.4">13</text>
<text x="265" y="124">14</text>
<text x="68.6" y="130.1">RX_D3V3</text>
<text x="85.7" y="131.5">HDMI_IN_HPD</text>
<text x="107.5" y="126.5">19</text>
<text x="107.5" y="129">20</text>
<text x="107.5" y="131.6">21</text>
<text x="149.2" y="131.6">56</text>
<text x="149.2" y="129">57</text>
<text x="149.2" y="126.5">58</text>
<text x="159.3" y="126.4">HDMI_RX_D17F22</text>
<text x="159.3" y="128.9">HDMI_RX_D18E23</text>
<text x="159.3" y="131.5">HDMI_RX_D19F23</text>
<text x="206.6" y="130.3">HDMI_IN_SDA</text>
<text x="212.4" y="127.8">HDMI_IN_SCL</text>
<text x="236.8" y="126.4">HDMI_IN_SCL</text>
<text x="236.8" y="128.9">HDMI_IN_SDA</text>
<text x="265" y="126.5">15</text>
<text x="265" y="129">16</text>
<text x="265" y="131.6">17</text>
<text x="54.4" y="132.9">HDMI_IN_HPD</text>
<text x="68.9" y="135.2">RX_A1V2</text>
<text x="107.5" y="134.1">22</text>
<text x="107.5" y="136.7">23</text>
<text x="149.2" y="134.1">55</text>
<text x="149.2" y="136.7">54</text>
<text x="159.3" y="136.6">HDMI_RX_D20D24</text>
<text x="180.4" y="135.2">RX_D3V3</text>
<text x="206.1" y="138">HDMI_IN_HPD</text>
<text x="208.3" y="135.4">[5] HDMI_IN_5V</text>
<text x="236.8" y="134">HDMI_IN_5V</text>
<text x="236.8" y="136.6">HDMI_IN_HPD</text>
<text x="265" y="134.1">18</text>
<text x="265" y="136.7">19</text>
<text x="68.9" y="140.3">RX_A3V3</text>
<text x="107.5" y="139.2">24</text>
<text x="107.5" y="141.7">25</text>
<text x="149.2" y="141.7">52</text>
<text x="149.2" y="139.2">53</text>
<text x="159.3" y="139.1">HDMI_RX_D21D23</text>
<text x="159.3" y="141.6">HDMI_RX_D22F20</text>
<text x="54.4" y="148.1">HDMI_IN_CLKP</text>
<text x="54.4" y="145.6">HDMI_IN_CLKN</text>
<text x="84.4" y="144.2">HDMI_IN_CLKN</text>
<text x="84.4" y="146.7">HDMI_IN_CLKP</text>
<text x="84.4" y="149.3">HDMI_IN_D0N</text>
<text x="107.5" y="144.3">26</text>
<text x="107.5" y="146.8">27</text>
<text x="107.5" y="149.4">28</text>
<text x="149.2" y="146.8">50</text>
<text x="149.2" y="149.4">49</text>
<text x="149.2" y="144.3">51</text>
<text x="159.3" y="144.2">HDMI_RX_D23G19</text>
<text x="161.4" y="149.4">R30</text>
<text x="171.5" y="149.4">10k</text>
<text x="180.4" y="147.9">RX_D3V3</text>
<text x="264.5" y="149.4">G1</text>
<text x="54.4" y="153.2">HDMI_IN_D0P</text>
<text x="54.4" y="150.7">HDMI_IN_D0N</text>
<text x="68.9" y="155.5">RX_A3V3</text>
<text x="84.4" y="151.8">HDMI_IN_D0P</text>
<text x="107.5" y="151.9">29</text>
<text x="107.5" y="154.4">30</text>
<text x="149.2" y="154.4">47</text>
<text x="149.2" y="151.9">48</text>
<text x="158" y="154.3">HDMI_RX_RSTN N21</text>
<text x="180.4" y="153">RX_D1V2</text>
<text x="264.5" y="151.9">G2</text>
<text x="264.5" y="154.4">G3</text>
<text x="54.4" y="160.8">HDMI_IN_D1P</text>
<text x="54.4" y="158.3">HDMI_IN_D1N</text>
<text x="84.4" y="156.9">HDMI_IN_D1N</text>
<text x="84.4" y="159.4">HDMI_IN_D1P</text>
<text x="84.4" y="162">HDMI_IN_D2N</text>
<text x="107.5" y="157">31</text>
<text x="107.5" y="159.5">32</text>
<text x="149.2" y="157">46</text>
<text x="149.2" y="159.5">45</text>
<text x="158.8" y="158.3">R31</text>
<text x="169" y="158.3">27k</text>
<text x="180.4" y="159.3">RX_D3V3</text>
<text x="264.5" y="157">G4</text>
<text x="54.4" y="165.9">HDMI_IN_D2P</text>
<text x="54.4" y="163.4">HDMI_IN_D2N</text>
<text x="84.4" y="164.5">HDMI_IN_D2P</text>
<text x="107.5" y="162.1">33</text>
<text x="107.5" y="164.6">34</text>
<text x="107.5" y="167.1">35</text>
<text x="149.2" y="164.6">43</text>
<text x="149.2" y="167.1">42</text>
<text x="149.2" y="162.1">44</text>
<text x="180.4" y="165.7">RX_D1V2</text>
<text x="251.5" y="164.1">R32</text>
<text x="251.5" y="167.2">0R</text>
<text x="279.5" y="162.1">HDMI-A</text>
<text x="68.9" y="173.3">RX_A1V2</text>
<text x="107.5" y="169.7">36</text>
<text x="107.5" y="172.2">37</text>
<text x="149.2" y="169.7">41</text>
<text x="149.2" y="172.2">40</text>
<text x="180.4" y="173.3">RX_A3V3</text>
<text x="251.5" y="169.5">R0805</text>
<text x="107.5" y="174.8">38</text>
<text x="141" y="179.9">MS7200</text>
<text x="149.2" y="174.8">39</text>
<text x="109.3" y="183.7">Y1</text>
<text x="129.1" y="182.2" transform="rotate(-90 129.1 182.2)">77</text>
<text x="106.2" y="188.7">1</text>
<text x="106.2" y="186.2">4</text>
<text x="118.7" y="188.7">2</text>
<text x="118.7" y="186.2">3</text>
<text x="203" y="191.6">Title</text>
<text x="104.5" y="195.1">C56</text>
<text x="110.6" y="193.8">27MHz</text>
<text x="129.9" y="195.1">C57</text>
<text x="213.2" y="194.1">ebf_pg2l100h676_baseboard</text>
<text x="104.5" y="198.2">12pF</text>
<text x="129.9" y="198.2">12pF</text>
<text x="203" y="199.2">Size</text>
<text x="205.5" y="201.7">A4</text>
<text x="213.2" y="199.2">Document Number</text>
<text x="213.2" y="201.7">HaoShuai</text>
<text x="286.8" y="199.2">Rev</text>
<text x="289.4" y="201.7">1.0</text>
<text x="203" y="206.8">Date:</text>
<text x="216.2" y="206.8">Friday, September 25, 2026</text>
<text x="253.8" y="206.8">Sheet</text>
<text x="266.5" y="206.8">5</text>
<text x="274.1" y="206.8">of</text>
<text x="281.7" y="206.8">9</text>
</g>
<g font-size="2.3" fill="#00c">
<text x="138.5" y="55.7">L1</text>
<text x="138.5" y="58.2">L2</text>
<text x="151.7" y="58.2">NC3</text>
<text x="151.7" y="55.7">NC4</text>
<text x="217.2" y="55.7">L1</text>
<text x="217.2" y="58.2">L2</text>
<text x="230.4" y="58.2">NC3</text>
<text x="230.4" y="55.7">NC4</text>
<text x="138.5" y="65.6">L4</text>
<text x="138.5" y="60.7">GND</text>
<text x="138.5" y="63.3">L3</text>
<text x="151.2" y="60.7">GND</text>
<text x="151.7" y="65.8">NC1</text>
<text x="151.7" y="63.3">NC2</text>
<text x="217.2" y="60.7">GND</text>
<text x="217.2" y="63.3">L3</text>
<text x="217.2" y="65.6">L4</text>
<text x="229.9" y="60.7">GND</text>
<text x="230.4" y="65.8">NC1</text>
<text x="230.4" y="63.3">NC2</text>
<text x="113.1" y="82.3">D4</text>
<text x="139.6" y="82.3">DVDD</text>
<text x="113.1" y="84.9">D3</text>
<text x="113.1" y="87.4">D2</text>
<text x="113.1" y="90">D1</text>
<text x="140.1" y="84.9">PCLK</text>
<text x="143.2" y="90">D6</text>
<text x="143.2" y="87.4">D5</text>
<text x="113.1" y="92.5">D0</text>
<text x="113.1" y="95">DVDD</text>
<text x="137.1" y="95">DVDD12</text>
<text x="143.2" y="92.5">D7</text>
<text x="113.1" y="97.6">DVDD12</text>
<text x="113.1" y="100.1">DE</text>
<text x="139.6" y="97.6">DVDD</text>
<text x="143.2" y="100.1">D8</text>
<text x="113.1" y="102.7">HSYNC</text>
<text x="113.1" y="105.2">VSYNC</text>
<text x="113.1" y="107.7">CEC</text>
<text x="141.9" y="107.7">D11</text>
<text x="141.9" y="105.2">D10</text>
<text x="143.2" y="102.7">D9</text>
<text x="113.1" y="110.3">INT</text>
<text x="113.1" y="112.8">SDA</text>
<text x="137.1" y="112.8">DVDD12</text>
<text x="141.9" y="110.3">D12</text>
<text x="113.1" y="115.4">SCL</text>
<text x="113.1" y="117.9">DVDD12</text>
<text x="139.6" y="115.4">DVDD</text>
<text x="141.9" y="117.9">D13</text>
<text x="113.1" y="120.4">DDCSDA</text>
<text x="113.1" y="123">DDCSCL</text>
<text x="113.1" y="125.5">HDMIRX5V</text>
<text x="141.9" y="125.5">D16</text>
<text x="141.9" y="123">D15</text>
<text x="141.9" y="120.4">D14</text>
<text x="113.1" y="128.1">VSS</text>
<text x="113.1" y="130.6">DVDD33</text>
<text x="141.9" y="130.6">D18</text>
<text x="141.9" y="128.1">D17</text>
<text x="113.1" y="133.1">HPD</text>
<text x="113.1" y="135.7">AVDD12</text>
<text x="139.6" y="135.7">DVDD</text>
<text x="141.9" y="133.1">D19</text>
<text x="113.1" y="138.2">NC</text>
<text x="113.1" y="140.8">AVDD33</text>
<text x="113.1" y="143.3">AVDD33</text>
<text x="141.9" y="143.3">D22</text>
<text x="141.9" y="140.8">D21</text>
<text x="141.9" y="138.2">D20</text>
<text x="113.1" y="145.8">HDMIRXCN</text>
<text x="113.1" y="148.4">HDMIRXCP</text>
<text x="139.6" y="148.4">DVDD</text>
<text x="141.9" y="145.8">D23</text>
<text x="113.1" y="150.9">HDMIRX0N</text>
<text x="113.1" y="153.5">HDMIRX0P</text>
<text x="113.1" y="156">AVDD33</text>
<text x="137.1" y="153.5">DVDD12</text>
<text x="139.9" y="156">RSTN</text>
<text x="143.1" y="150.9">SA</text>
<text x="113.1" y="158.5">HDMIRX1N</text>
<text x="113.1" y="161.1">HDMIRX1P</text>
<text x="132.5" y="158.5">SCLK_MCLK</text>
<text x="134.4" y="161.1">WS_SPDIF</text>
<text x="113.1" y="163.6">HDMIRX2N</text>
<text x="113.1" y="166.2">HDMIRX2P</text>
<text x="137.1" y="166.2">DVDD12</text>
<text x="141.4" y="163.6">I2S1</text>
<text x="113.1" y="168.7">NC1</text>
<text x="113.1" y="171.2">NC2</text>
<text x="113.1" y="173.8">AVDD12</text>
<text x="132" y="171.2">MUTE_MCLK</text>
<text x="137.2" y="173.8">AVDD33</text>
<text x="141.4" y="168.7">I2S0</text>
<text x="113.1" y="176.3">XTALO</text>
<text x="130.7" y="176.6" transform="rotate(-90 130.7 176.6)">VSS</text>
<text x="139.7" y="176.3">XTALI</text>
</g>
<g font-size="2.3" fill="#f00">
<text x="52.6" y="82.1">[2] L4_08_N</text>
<text x="52.6" y="89.7">[2] L4_01_P</text>
<text x="52.6" y="87.2">[2] L4_00_P</text>
<text x="52.6" y="84.6">[2] L4_00_N</text>
<text x="183.2" y="84.6">L4_12_P [2]</text>
<text x="183.2" y="87.2">L4_08_P [2]</text>
<text x="183.2" y="89.7">L4_IO0 [2]</text>
<text x="52.6" y="92.2">[2] L4_01_N</text>
<text x="183.2" y="92.2">L4_11_P [2]</text>
<text x="52.6" y="99.9">[2] L4_05_P</text>
<text x="183.2" y="99.9">L4_06_P [2]</text>
<text x="52.6" y="104.9">[2]</text>
<text x="52.6" y="102.4">[2] L4_05_N</text>
<text x="56.7" y="104.9">L5_12_N</text>
<text x="183.2" y="102.4">L4_09_P [2]</text>
<text x="183.2" y="104.9">L4_06_N [2]</text>
<text x="183.2" y="107.5">L4_09_N [2]</text>
<text x="183.2" y="110">L4_11_N [2]</text>
<text x="183.2" y="117.6">L4_12_N [2]</text>
<text x="183.2" y="120.2">L4_10_P [2]</text>
<text x="183.2" y="122.7">L4_10_N [2]</text>
<text x="183.2" y="125.3">L4_14_P [2]</text>
<text x="183.2" y="127.8">L4_14_N [2]</text>
<text x="183.2" y="130.3">L4_16_N [2]</text>
<text x="183.2" y="132.9">L4_16_P [2]</text>
<text x="183.2" y="138">L3_23_N [2]</text>
<text x="183.2" y="140.5">L3_23_P [2]</text>
<text x="183.2" y="143">L3_04_N [2]</text>
<text x="183.2" y="145.6">L3_04_P [2]</text>
<text x="183.2" y="155.7">L5_12_P [2]</text>
</g>
<g font-size="2.3" fill="#00f">
<text x="80.1" y="80.7">J20 HDMI_RX_D4</text>
<text x="80.1" y="83.2">J16 HDMI_RX_D3</text>
<text x="80.1" y="88.3">J14 HDMI_RX_D1</text>
<text x="80.1" y="85.7">K15 HDMI_RX_D2</text>
<text x="80.1" y="90.8">J15 HDMI_RX_D0</text>
<text x="80.1" y="101">M17 HDMI_RX_HS</text>
<text x="80.1" y="98.4">M16 HDMI_RX_DE</text>
<text x="80.1" y="103.5">N22 HDMI_RX_VS</text>
</g>
<g font-size="2" fill="#cc8006">
<text x="271.6" y="87.7">TYPE A</text>
<text x="273.9" y="145.1">GND</text>
</g>
<g font-size="1.8">
<text x="31.8" y="1.9">5</text>
<text x="90.1" y="1.9">4</text>
<text x="148.5" y="1.9">3</text>
<text x="206.9" y="1.9">2</text>
<text x="265.2" y="1.9">1</text>
<text x=".7" y="29.8">D</text>
<text x="295.1" y="29.8">D</text>
<text x=".7" y="81">C</text>
<text x="295.1" y="81">C</text>
<text x=".7" y="132.1">B</text>
<text x="295.1" y="132.1">B</text>
<text x=".7" y="183.3">A</text>
<text x="295.1" y="183.3">A</text>
<text x="31.8" y="209.2">5</text>
<text x="90.1" y="209.2">4</text>
<text x="148.5" y="209.2">3</text>
<text x="206.9" y="209.2">2</text>
<text x="265.2" y="209.2">1</text>
</g>
<g font-size="1.3" fill="#cc8006">
<text x="274.4" y="91.8">D2P</text>
<text x="282.3" y="94.4">G_D2</text>
<text x="274.4" y="96.9">D2N</text>
<text x="282.3" y="99.5">D1P</text>
<text x="274.4" y="102">G_D1</text>
<text x="274.4" y="107.1">D0P</text>
<text x="282.3" y="104.5">D1N</text>
<text x="274.4" y="112.2">D0N</text>
<text x="282.3" y="109.6">G_D0</text>
<text x="274.4" y="117.2">G_CLK</text>
<text x="282.3" y="119.8">CLKN</text>
<text x="282.3" y="114.7">CLKP</text>
<text x="274.4" y="122.3">CEC</text>
<text x="282.3" y="124.9">Utility</text>
<text x="274.4" y="127.4">SCL</text>
<text x="282.3" y="129.9">SDA</text>
<text x="274.4" y="132.5">G_DDC</text>
<text x="274.4" y="137.6">HPD</text>
<text x="282.3" y="135">+5V</text>
<text x="109.5" y="186.1">GND2</text>
<text x="113.6" y="190.9">GND1</text>
</g>
</svg>
